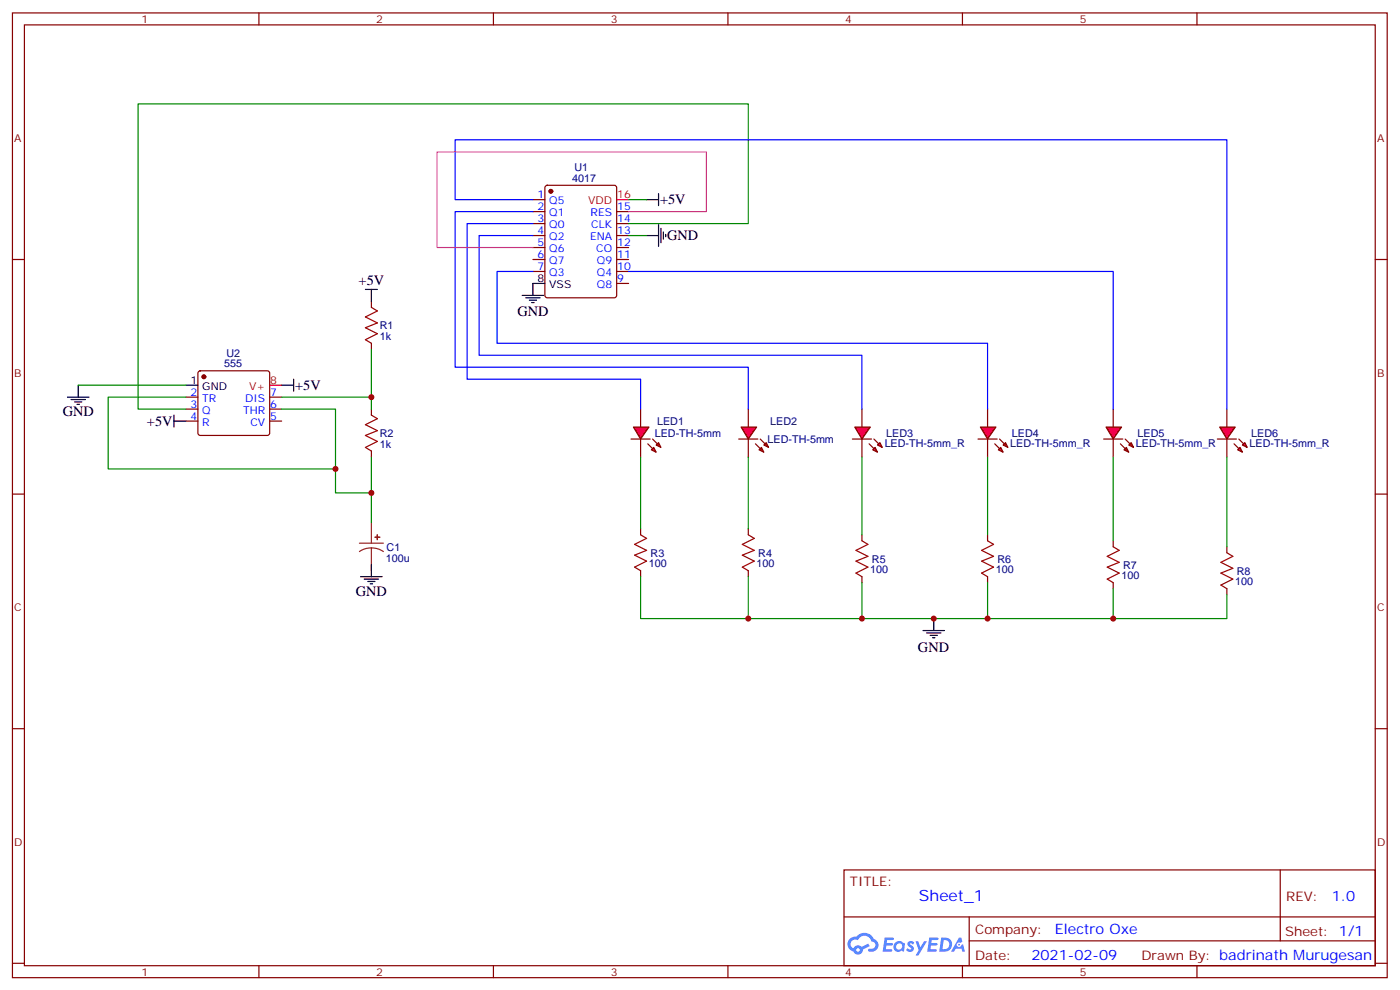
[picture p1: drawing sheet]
<svg xmlns="http://www.w3.org/2000/svg" width="413mm" height="292mm" viewBox="0 0 413 292" stroke-linecap="round" stroke-linejoin="round" font-family="sans-serif">
<g fill="none" stroke="#870000" stroke-width=".35">
<path d="M3.7 3.8h405.3v284.3h-405.3zM7.2 7.3h398.3v277.3h-398.3zM76.3 3.8v3.5M145.5 3.8v3.5M214.6 3.8v3.5M283.8 3.8v3.5M352.9 3.8v3.5M3.7 76.5h3.5M405.5 76.5h3.5M3.7 145.6h3.5M405.5 145.6h3.5M3.7 214.8h3.5"/>
<path d="M405.5 214.8h3.5M248.8 256.4h156.7v28.2h-156.7zM377.5 256.4v20.9M248.9 270.2h156.5M285.8 277.3h119.6M285.8 270.2v14.2M3.7 283.9h3.5M76.3 284.6v3.5M145.5 284.6v3.5M214.6 284.6v3.5M283.8 284.6v3.5M352.9 284.6v3.5"/>
<path d="M405.5 283.9h3.5"/>
</g>
<g fill="#5487ff">
<path d="M267.8 277.6a1.22 1.22 0 0 1 1.8 .2l-.4 .6a.47 .47 0 0 0-.4-.4 .47 .47 0 0 0-.5 .2l.2 .2a1.14 1.14 0 0 1 .8 1.8 1.14 1.14 0 0 1-2 0l-.2-.2 .5-.6 .7 .5a.29 .29 0 0 0 .4-.3 .29 .29 0 0 0-.3-.3 1.04 1.04 0 0 1-.6-1.7z"/>
<path d="M260.8 276.3h2.4l.3 .2-.1 .5-1.8 .1-.2 .8h1.6l.3 .4-.4 .4h-1.6l-.1 1.1h1.7l.2 .3-.2 .3-2.7 .1z"/>
<path d="M274 276.3h2.3l.4 .2-.2 .5-1.8 .1-.1 .8h1.5l.3 .4-.3 .4h-1.6l-.2 1.1h1.7l.2 .3-.2 .3-2.6 .1z"/>
<path d="M282.7 276.3h.7l.4 1.3-.6 .3a.69 .69 0 0 0-1.1 .3 .69 .69 0 0 0 .5 .9 .69 .69 0 0 0 .9-.6l.4-.2 .6 2.2h-.8l-.2-.9h-1.7l-.5 .9h-.9z"/>
<path d="M270 277.4h.7l.7 1.8 1.1-1.8h.8l-2.5 4.2h-.9l1-1.5z"/>
<path d="M277.5 276.3l-.6 4.2h1.4a2.11 2.11 0 0 0 2.4-2.1 2.11 2.11 0 0 0-2.5-2.1zM278.2 277.1a1.39 1.39 0 0 1 1.7 1.4 1.39 1.39 0 0 1-1.8 1.3h-.2z"/>
<path d="M263.8 277.9a1.54 1.54 0 0 0 0 2.2 1.54 1.54 0 0 0 2.1 .1l.6 .3 .3-2.3-.1-.3h-.5a1.49 1.49 0 0 0-2.4 0zM264.1 278.9a.95 .95 0 0 1 1.9 0 .95 .95 0 0 1-1.9 0z"/>
<path d="M250.6 276.7a2.18 2.18 0 0 0 1 3.7 1.44 1.44 0 0 0 1.7 .9 1.44 1.44 0 0 0 1.1-1.4l2-1.1-.4-.7-1.9 1a1.47 1.47 0 0 0-2.5 .4 1.39 1.39 0 0 1-.6-1.9 1.39 1.39 0 0 1 2-.5 2.12 2.12 0 0 1 2.1-1.3 2.12 2.12 0 0 1 1.9 1.7 1.14 1.14 0 0 1 1.1 1.4 1.14 1.14 0 0 1-1.6 .7 .43 .43 0 0 0-.6 .4 .43 .43 0 0 0 .4 .5 1.98 1.98 0 0 0 2.6-1.2 1.98 1.98 0 0 0-1.3-2.6 3.1 3.1 0 0 0-5.2-.6l-.9 .1zM252.4 280a.55 .55 0 0 1 1.1 0 .55 .55 0 0 1-1.1 0z"/>
<circle cx="282.8" cy="278.4" r=".26"/>
</g>
<g fill="#870000" stroke="#870000" stroke-width=".35">
<circle cx="162.4" cy="56.4" r=".53"/>
<circle cx="60.1" cy="111.1" r=".53"/>
</g>
<g fill="none" stroke="#870000" stroke-width=".35">
<path d="M157.1 58.8h3.6M160.9 54.8l.5-.2h19.7l.7 .4v32.1l-.4 .6-20 .1-.7-.5v-32zM157.1 62.4h3.6M157.1 65.9h3.6M157.1 69.4h3.6M157.1 73h3.6M157.1 76.5h3.6M181.8 62.4h3.5M181.8 65.9h3.5M181.8 69.4h3.5M181.8 73h3.5M181.8 76.5h3.5"/>
<path d="M109.5 88.8v1.8M157.1 80h3.6M181.8 80h3.5M181.8 83.5h3.5M54.8 117.1h3.5M58.6 109.5l.5-.2h19.7l.5 .2 .2 .5v17.6l-.2 .5-.5 .2h-19.7l-.5-.2-.3-.5v-17.6zM79.5 117.1h3.5M109.5 101.2v1.7M54.8 120.6h3.5M54.8 124.1h3.5M79.5 120.6h3.5M79.5 124.1h3.5"/>
<path d="M109.5 120.6v1.7M109.5 132.9v1.8"/>
</g>
<g fill="none" stroke="#000" stroke-width=".35">
<path d="M190.6 58.8h3.6M194.2 57.1v3.5M190.6 69.4h3.6M194.2 66.3v6.3M194.9 67.3v4.2M195.6 68.4v2.1M196.3 69.1v.7M107.7 85.3h3.6M109.5 85.3v3.5M154 87.1h6.3M155 87.8h4.2M156.1 88.5h2.1"/>
<path d="M156.8 89.2h.7M160.7 83.5h-3.6v3.6M19.9 117.1h6.3M21 117.8h4.2M22 118.5h2.1M22.7 119.2h.7M23.1 113.5v3.6M54.8 113.5h3.5M83 113.5h3.6M86.6 111.8v3.5M51.3 124.1h3.5M51.3 122.3v3.6"/>
<path d="M106.3 170h6.4M107.4 170.7h4.2M108.4 171.4h2.2M109.1 172.1h.8M109.5 166.4v3.6"/>
</g>
<path d="M181.8 58.8h3.5M79.5 113.5h3.5" fill="none" stroke="#f00" stroke-width=".35"/>
<path d="M185.3 58.8h5.3M185.3 65.9h35.3v-35.3h-179.9v90h14.1M185.3 69.4h5.3M23.1 113.5h31.7M54.8 117.1h-22.9v21.1h67v-17.6h-15.9M83 117.1h26.5M109.5 102.9v17.7M98.9 138.2v7.1h10.6M109.5 134.7v19.4" fill="none" stroke="#008700" stroke-width=".35"/>
<path d="M109.5 90.6l1.8 1.1-3.6 1.7 3.6 1.8-3.6 1.4 3.6 1.8-3.6 1.7 1.8 1.1M109.5 122.3l1.8 1.1-3.6 1.8 3.6 1.7-3.6 1.4 3.6 1.8-3.6 1.8 1.8 1" fill="none" stroke="#a10000" stroke-width=".35"/>
<path d="M109.5 154.1v6M106 160.1h7M109.5 161.5l-1.8 .2-1.7 .9M109.5 161.5l1.9 .2 1.6 .9M109.5 161.5v6.7" fill="none" stroke="#8c2424" stroke-width=".35"/>
<g fill="#8c2424" stroke="#8c2424" stroke-width=".35">
<path d="M110.6 158.3l1.4 .1z"/>
<path d="M111.2 157.6l.1 1.4z"/>
</g>
<g fill="#f00" stroke="#870000" stroke-width=".35">
<path d="M186.8 125.9h4.5l-2.4 3.5z"/>
<path d="M186.1 129.4h5.6z"/>
</g>
<g fill="#870000" stroke="#870000" stroke-width=".35">
<path d="M192.4 129.4l1.4 1.4z"/>
<path d="M191 130.8l1.4 1.4z"/>
</g>
<g fill="#f00" stroke="#870000" stroke-width=".35">
<path d="M193.5 131.2l.7-.7 .7 1.4z"/>
<path d="M192.1 132.6l.7-.7 .7 1.4z"/>
</g>
<path d="M188.9 120.6v5.3M188.9 129.4v5.3" fill="none" stroke="#870000" stroke-width=".35"/>
<g fill="#f00" stroke="#870000" stroke-width=".35">
<path d="M218.5 125.9h4.6l-2.5 3.5z"/>
<path d="M217.8 129.4h5.6z"/>
</g>
<g fill="#870000" stroke="#870000" stroke-width=".35">
<path d="M224.2 129.4l1.4 1.4z"/>
<path d="M222.7 130.8l1.5 1.4z"/>
</g>
<g fill="#f00" stroke="#870000" stroke-width=".35">
<path d="M225.2 131.2l.7-.7 .7 1.4z"/>
<path d="M223.8 132.6l.7-.7 .7 1.4z"/>
</g>
<path d="M220.6 120.6v5.3M220.6 129.4v5.3" fill="none" stroke="#870000" stroke-width=".35"/>
<g fill="#f00" stroke="#870000" stroke-width=".35">
<path d="M252 125.9h4.6l-2.5 3.5z"/>
<path d="M251.3 129.4h5.7z"/>
</g>
<g fill="#870000" stroke="#870000" stroke-width=".35">
<path d="M257.7 129.4l1.4 1.4z"/>
<path d="M256.3 130.8l1.4 1.4z"/>
</g>
<g fill="#f00" stroke="#870000" stroke-width=".35">
<path d="M258.7 131.2l.7-.7 .7 1.4z"/>
<path d="M257.3 132.6l.7-.7 .7 1.4z"/>
</g>
<path d="M254.1 120.6v5.3M254.1 129.4v5.3" fill="none" stroke="#870000" stroke-width=".35"/>
<g fill="#f00" stroke="#870000" stroke-width=".35">
<path d="M289.1 125.9h4.6l-2.5 3.5z"/>
<path d="M288.4 129.4h5.6z"/>
</g>
<g fill="#870000" stroke="#870000" stroke-width=".35">
<path d="M294.7 129.4l1.4 1.4z"/>
<path d="M293.3 130.8l1.4 1.4z"/>
</g>
<g fill="#f00" stroke="#870000" stroke-width=".35">
<path d="M295.8 131.2l.7-.7 .7 1.4z"/>
<path d="M295.1 131.9l.7 1.4-1.4-.7z"/>
</g>
<path d="M291.2 120.6v5.3M291.2 129.4v5.3" fill="none" stroke="#870000" stroke-width=".35"/>
<g fill="#f00" stroke="#870000" stroke-width=".35">
<path d="M326.1 125.9h4.6l-2.5 3.5z"/>
<path d="M325.4 129.4h5.6z"/>
</g>
<g fill="#870000" stroke="#870000" stroke-width=".35">
<path d="M331.8 129.4l1.4 1.4z"/>
<path d="M330.3 130.8l1.5 1.4z"/>
</g>
<g fill="#f00" stroke="#870000" stroke-width=".35">
<path d="M332.8 131.2l.7-.7 .7 1.4z"/>
<path d="M331.4 132.6l.7-.7 .7 1.4z"/>
</g>
<path d="M328.2 120.6v5.3M328.2 129.4v5.3" fill="none" stroke="#870000" stroke-width=".35"/>
<g fill="#f00" stroke="#870000" stroke-width=".35">
<path d="M359.6 125.9h4.6l-2.5 3.5z"/>
<path d="M358.9 129.4h5.7z"/>
</g>
<g fill="#870000" stroke="#870000" stroke-width=".35">
<path d="M365.3 129.4l1.4 1.4z"/>
<path d="M363.9 130.8l1.4 1.4z"/>
</g>
<g fill="#f00" stroke="#870000" stroke-width=".35">
<path d="M366.3 131.2l.7-.7 .7 1.4z"/>
<path d="M365.6 131.9l.7 1.4-1.4-.7z"/>
</g>
<g fill="none" stroke="#870000" stroke-width=".35">
<path d="M361.7 120.6v5.3M361.7 129.4v5.3M188.9 155.9v1.7M220.6 155.9v1.7M254.1 157.6v1.8M291.2 157.6v1.8M328.2 159.4v1.7M188.9 168.2v1.8M220.6 168.2v1.8M254.1 170v1.7M291.2 170v1.7M328.2 171.7v1.8"/>
<path d="M361.7 161.1v1.8M361.7 173.5v1.8"/>
</g>
<path d="M188.9 157.6l1.7 1.1-3.5 1.7 3.5 1.8-3.5 1.4 3.5 1.8-3.5 1.7 1.8 1.1M220.6 157.6l1.8 1.1-3.5 1.7 3.5 1.8-3.5 1.4 3.5 1.8-3.5 1.7 1.7 1.1M254.1 159.4l1.8 1-3.5 1.8 3.5 1.8-3.5 1.4 3.5 1.7-3.5 1.8 1.7 1.1M291.2 159.4l1.7 1-3.5 1.8 3.5 1.8-3.5 1.4 3.5 1.7-3.5 1.8 1.8 1.1M328.2 161.1l1.8 1.1-3.5 1.8 3.5 1.7-3.5 1.4 3.5 1.8-3.5 1.8 1.7 1M361.7 162.9l1.8 1.1-3.5 1.7 3.5 1.8-3.5 1.4 3.5 1.8-3.5 1.7 1.7 1.1" fill="none" stroke="#a10000" stroke-width=".35"/>
<path d="M188.9 134.7v21.2M220.6 134.7v21.2M254.1 134.7v22.9M291.2 134.7v22.9M328.2 134.7v24.7M361.7 134.7v26.4M188.9 170v12.3h172.8v-7M220.6 170v12.3M254.1 171.7v10.6M291.2 171.7v10.6M328.2 173.5v8.8" fill="none" stroke="#008700" stroke-width=".35"/>
<path d="M272.1 185.8h6.4M273.2 186.5h4.2M274.2 187.3h2.2M275 188h.7M275.3 182.3v3.5" fill="none" stroke="#000" stroke-width=".35"/>
<path d="M157.1 58.8h-22.9v-17.6h227.5v79.4M157.1 65.9h-19.4v45.9h51.2v8.8M157.1 62.4h-22.9v45.8h86.4v12.4M157.1 69.4h-15.8v35.3h112.8v15.9M157.1 80h-10.6v21.2h144.7v19.4M185.3 80h142.9v40.6" fill="none" stroke="#00f" stroke-width=".35"/>
<path d="M185.3 62.4h23v-17.7h-79.4v28.3h28.2" fill="none" stroke="#f0f" stroke-width=".35"/>
<g fill="#c00">
<circle cx="98.9" cy="138.2" r=".88"/>
<circle cx="109.5" cy="145.3" r=".88"/>
<circle cx="109.5" cy="117.1" r=".88"/>
<circle cx="328.2" cy="182.3" r=".88"/>
<circle cx="291.2" cy="182.3" r=".88"/>
<circle cx="254.1" cy="182.3" r=".88"/>
<circle cx="220.6" cy="182.3" r=".88"/>
<circle cx="275.3" cy="182.3" r=".88"/>
</g>
<text font-size="4.6" fill="#00f" x="270.9" y="265.4">Sheet_1</text>
<g font-size="4.2">
<text x="194.6" y="60.2">+5V</text>
<text x="196.7" y="70.8">GND</text>
<text x="105.7" y="84.1">+5V</text>
<text x="152.6" y="93.1">GND</text>
<text x="87" y="114.9">+5V</text>
<text x="18.5" y="122.7">GND</text>
<text x="43.3" y="125.5">+5V</text>
<text x="104.9" y="175.6">GND</text>
<text x="270.7" y="192">GND</text>
</g>
<g font-size="4.2" fill="#00f">
<text x="392.6" y="265.7">1.0</text>
<text x="311" y="275.2">Electro Oxe</text>
<text x="304.1" y="283">2021-02-09</text>
</g>
<g font-size="3.9" fill="#800">
<text x="250.6" y="261">TITLE:</text>
<text x="379.2" y="265.7">REV:</text>
<text x="287.5" y="275.2">Company:</text>
<text x="378.9" y="275.8">Sheet: 1/1</text>
<text x="287.5" y="282.9">Date:</text>
<text x="336.6" y="282.9">Drawn By: badrinath Murugesan</text>
</g>
<g font-size="3.2" fill="#800">
<text x="41.8" y="6.8">1</text>
<text x="110.9" y="6.8">2</text>
<text x="180.1" y="6.8">3</text>
<text x="249.2" y="6.8">4</text>
<text x="318.3" y="6.8">5</text>
<text x="4.2" y="41.9">A</text>
<text x="406" y="41.9">A</text>
<text x="4.2" y="111.1">B</text>
<text x="406" y="111.1">B</text>
<text x="4.2" y="180.2">C</text>
<text x="406" y="180.2">C</text>
<text x="4.2" y="249.3">D</text>
<text x="406" y="249.3">D</text>
<text x="41.8" y="287.6">1</text>
<text x="110.9" y="287.6">2</text>
<text x="180.1" y="287.6">3</text>
<text x="249.2" y="287.6">4</text>
<text x="318.3" y="287.6">5</text>
</g>
<g font-size="3.2" fill="#000080">
<text x="168.7" y="53.6">4017</text>
<text x="169.4" y="50.4">U1</text>
<text x="112" y="100.2">1k</text>
<text x="112" y="97">R1</text>
<text x="66.8" y="105.1">U2</text>
<text x="66.1" y="108.2">555</text>
<text x="193.8" y="125.2">LED1</text>
<text x="227.1" y="125.2">LED2</text>
<text x="112" y="132">1k</text>
<text x="112" y="128.8">R2</text>
<text x="193.1" y="128.8">LED-TH-5mm</text>
<text x="226.3" y="130.5">LED-TH-5mm</text>
<text x="260.8" y="131.8">LED-TH-5mm_R</text>
<text x="261.3" y="128.8">LED3</text>
<text x="297.9" y="131.8">LED-TH-5mm_R</text>
<text x="298.4" y="128.8">LED4</text>
<text x="334.9" y="131.8">LED-TH-5mm_R</text>
<text x="335.4" y="128.8">LED5</text>
<text x="368.4" y="131.8">LED-TH-5mm_R</text>
<text x="368.9" y="128.8">LED6</text>
<text x="113.7" y="165.5">100u</text>
<text x="114" y="162.3">C1</text>
<text x="191.3" y="167">100</text>
<text x="191.8" y="164.1">R3</text>
<text x="223.1" y="167">100</text>
<text x="223.6" y="164.1">R4</text>
<text x="257.1" y="165.9">R5</text>
<text x="294.1" y="165.9">R6</text>
<text x="331.2" y="167.6">R7</text>
<text x="256.6" y="168.8">100</text>
<text x="293.7" y="168.8">100</text>
<text x="330.7" y="170.6">100</text>
<text x="364.2" y="172.3">100</text>
<text x="364.7" y="169.4">R8</text>
</g>
<g font-size="3.2" fill="#00f">
<text x="158.5" y="58.5">1</text>
<text x="158.5" y="62">2</text>
<text x="158.5" y="65.5">3</text>
<text x="162" y="60.3">Q5</text>
<text x="162" y="63.8">Q1</text>
<text x="174.1" y="63.8">RES</text>
<text x="182" y="65.5">14</text>
<text x="182" y="62">15</text>
<text x="158.5" y="69.1">4</text>
<text x="162" y="67.3">Q0</text>
<text x="162" y="70.8">Q2</text>
<text x="174" y="70.8">ENA</text>
<text x="174.3" y="67.3">CLK</text>
<text x="182" y="69.1">13</text>
<text x="158.5" y="72.6">5</text>
<text x="158.5" y="76.1">6</text>
<text x="162" y="74.4">Q6</text>
<text x="162" y="77.9">Q7</text>
<text x="175.8" y="74.4">CO</text>
<text x="176" y="77.9">Q9</text>
<text x="182" y="76.1">11</text>
<text x="182" y="72.6">12</text>
<text x="158.5" y="79.7">7</text>
<text x="162" y="81.4">Q3</text>
<text x="176" y="81.4">Q4</text>
<text x="182" y="83.2">9</text>
<text x="182" y="79.7">10</text>
<text x="176" y="84.9">Q8</text>
<text x="56.2" y="116.7">2</text>
<text x="59.7" y="118.5">TR</text>
<text x="72.3" y="118.5">DIS</text>
<text x="79.7" y="116.7">7</text>
<text x="56.2" y="120.2">3</text>
<text x="56.2" y="123.8">4</text>
<text x="59.7" y="122">Q</text>
<text x="59.7" y="125.5">R</text>
<text x="71.7" y="122">THR</text>
<text x="73.8" y="125.5">CV</text>
<text x="79.7" y="123.8">5</text>
<text x="79.7" y="120.2">6</text>
</g>
<g font-size="3.2" fill="#f00">
<text x="182" y="58.5">16</text>
<text x="173.5" y="60.3">VDD</text>
<text x="79.7" y="113.2">8</text>
<text x="73.4" y="114.9">V+</text>
</g>
<g font-size="3.2">
<text x="158.5" y="83.2">8</text>
<text x="162" y="84.9">VSS</text>
<text x="56.2" y="113.2">1</text>
<text x="59.7" y="114.9">GND</text>
</g>
</svg>
